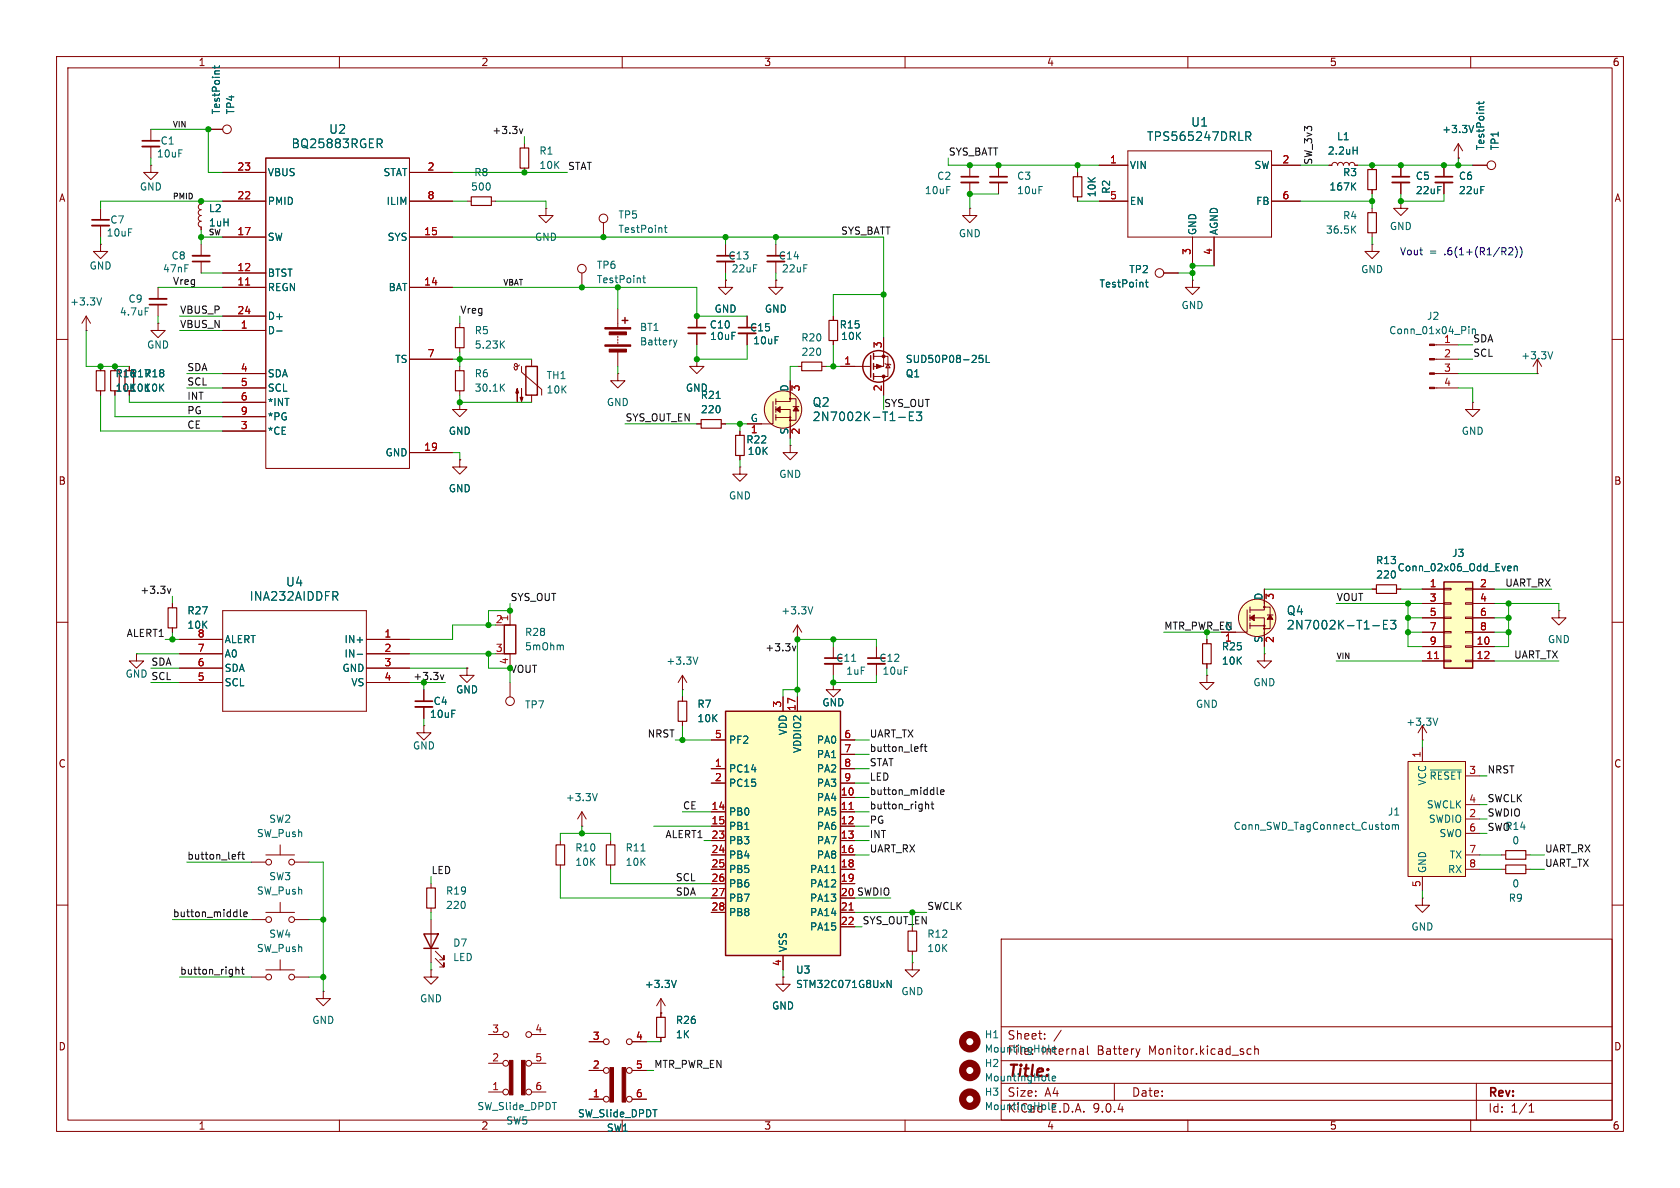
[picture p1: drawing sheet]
<svg xmlns="http://www.w3.org/2000/svg" width="297mm" height="210mm" viewBox="0 0 297 210" stroke-linecap="round" stroke-linejoin="round" font-family="sans-serif">
<g fill="none" stroke="#840000" stroke-width=".18">
<path d="M10 10h277v190h-277zM12 12h273v186h-273zM60 10v2M110 10v2M160 10v2M210 10v2M260 10v2M17.8 36.8v2.1M17.8 39.9v2M26.7 29.2v1.3h1.2l-1.2 1.3-1.3-1.3h1.3M26.7 29.2h.1M26.7 22.9v2"/>
<path d="M26.7 25.9v2M35.6 35.6v.5l-.4 .1-.1 .4 .1 .3 .4 .2-.4 .1-.2 .4 .2 .4 .4 .1-.5 .2v.5l.2 .2 .3 .1-.4 .2-.2 .3 .2 .4 .4 .1v.5M36.8 22.9h2.6M171.4 36.8v1.3h1.3l-1.3 1.3-1.2-1.3h1.2M171.4 36.8h.1M171.4 29.2v2M171.4 32.3v2M194.3 29.2h5.1M194.3 35.6h5.1M199.4 26.7h25.4v15.2h-25.4zM224.8 29.2h5.1M224.8 35.6h5.1"/>
<path d="M234.9 29.2h.6l.1-.3 .4-.2 .3 .2 .2 .3 .1-.3 .4-.2 .3 .2 .2 .3 .1-.3 .4-.2 .4 .2 .1 .3 .2-.3 .3-.2 .4 .2 .1 .3h.5M242.6 29.2v.8M242.6 33.5v.8M242.6 36.8v.8M247.6 29.2v2M247.6 32.3v2M17.8 43.2v1.3h1.2l-1.2 1.2-1.3-1.2h1.3M17.8 43.2h.1M27.9 57.2v1.2h1.3l-1.3 1.3-1.2-1.3h1.2M27.9 57.2h.1M27.9 50.8v2M27.9 53.8v2.1"/>
<path d="M132.1 55.9v2M132.1 58.9v2.1M137.2 49.5v1.3h1.2l-1.2 1.3-1.3-1.3h1.3M137.2 49.5h.1M137.2 43.2v2M137.2 46.2v2.1M205.7 48.3h2.6M210.8 49.5v1.3h1.3l-1.3 1.3-1.3-1.3h1.3M210.8 49.5h.1M210.8 41.9v5.1M214.6 41.9v5.1M242.6 41.1v.8"/>
<path d="M10 60h2M20.3 64.8v.7M285 60h2M130.8 82.6v1.2h1.3l-1.3 1.3-1.3-1.3h1.3M130.8 82.6h.1M10 110h2M24.1 115.6v1.2h1.3l-1.3 1.3-1.2-1.3h1.2M24.1 115.6h.1M30.5 106.7v.7M30.5 111v.8M31.7 113h7.7M31.7 115.6h7.7"/>
<path d="M31.7 118.1h7.7M39.4 108h25.4v17.7h-25.4zM64.8 113h7.6M64.8 115.6h7.6M64.8 118.1h7.6M82.5 118.1v1.3h1.3l-1.3 1.3-1.2-1.3h1.2M82.5 118.1h.1M88.9 115.6h1.3v2.5M90.2 108v2.5h-1.3M120.6 119.4l-.7 1.3M120.6 119.4l.8 1.3M120.6 119.4v2.5"/>
<path d="M141 113h.1M141 110.5l-.8 1.3M141 110.5l.7 1.3M141 110.5v2.5M147.3 114.3v2M147.3 117.3v2.1M154.9 114.3v2M154.9 117.3v2.1M275.6 108v1.2h1.3l-1.3 1.3-1.3-1.3h1.3M275.6 108h.1M285 110h2M31.7 120.7h7.7"/>
<path d="M64.8 120.7h7.6M74.9 128.3v1.2h1.3l-1.3 1.3-1.2-1.3h1.2M74.9 128.3h.1M74.9 121.9v2.1M74.9 125v2M90.2 120.7v2.5M120.6 121.9h.1M120.6 123.2v.8M120.6 127.5v.8M147.3 120.7v1.2h1.3l-1.3 1.3-1.3-1.3h1.3M147.3 120.7h.1M44.4 152.4h2.6"/>
<path d="M47 151.1h5.1M49.5 149.4v1.7M49.5 159.5v1.8M52.1 152.4h2.5M76.2 156.2v.8M99.1 148.6v.8M99.1 152.9v.8M102.9 146.1h.1M102.9 143.5l-.8 1.3M102.9 143.5l.7 1.3M102.9 143.5v2.6M107.9 148.6v.8"/>
<path d="M107.9 152.9v.8M10 160h2M44.4 172.7h2.6M44.4 162.6h2.6M47 171.5h5.1M47 161.3h5.1M49.5 169.7v1.8M52.1 172.7h2.5M52.1 162.6h2.5M57.1 175.3v1.2h-1.2l1.2 1.3 1.3-1.3h-1.3M57.1 175.3h.1M76.2 171.5v1.2h1.3l-1.3 1.3-1.3-1.3h1.3"/>
<path d="M76.2 171.5h.1M76.2 160.5v.8M76.2 162.6v7.6M77 169.4l1.5 1.5v-.7v.7h-.8M77 168.1l1.5 1.6v-.8v.8h-.8M177 166h108v32h-108zM285 160h2M60 198v2M110 198v2M160 198v2M177 194.5h108M177 191.5h108"/>
<path d="M177 187.5h108M177 181.5h108M184.7 183.6v.1M184.7 182.8v.1M187.6 182.1l-1.3 2M192.2 184.9v1.3l.3 .2M197 191.5v3M201.5 185.4l-.3 1M210 198v2M220.6 186.3h.6M220.6 185.5h.6M221.8 185.5l.2-.1 .4 .1 .1 .9"/>
<path d="M221.8 184.9v1.5M260 198v2M261 191.5v6.5M270.3 196.6h.9M270.3 195.5l.4-.4v1.5"/>
<circle cx="40.1" cy="22.9" r=".76"/>
<circle cx="205" cy="48.3" r=".76"/>
<circle cx="90.2" cy="124" r=".76"/>
<circle cx="47.5" cy="152.4" r=".51"/>
<circle cx="51.6" cy="152.4" r=".51"/>
<circle cx="47.5" cy="172.7" r=".51"/>
<circle cx="47.5" cy="162.6" r=".51"/>
<circle cx="51.6" cy="172.7" r=".51"/>
<circle cx="51.6" cy="162.6" r=".51"/>
</g>
<circle cx="171.4" cy="184.1" r="1.27" fill="none" stroke="#840000" stroke-width="1.3"/>
<path d="M241.8 30h1.5v3.5h-1.5zM241.8 37.6h1.5v3.5h-1.5zM19.6 65.5h1.5v3.6h-1.5zM29.7 107.4h1.5v3.6h-1.5zM119.9 124h1.5v3.5h-1.5zM75.4 157h1.6v3.5h-1.6zM98.3 149.4h1.5v3.5h-1.5zM107.2 149.4h1.5v3.5h-1.5z" fill="none" stroke="#840000" stroke-width=".2"/>
<path d="M16.3 38.9h3M25.1 24.9h3.1M169.9 31.2h3.1M246.1 31.2h3.1M26.4 53.8h3.1M130.6 57.9h3M135.6 45.2h3.1M145.8 116.3h3M153.4 116.3h3.1M73.4 124h3.1" fill="none" stroke="#840000" stroke-width=".3"/>
<path d="M16.3 39.9h3M25.1 25.9h3.1M169.9 32.3h3.1M246.1 32.3h3.1M26.4 52.8h3.1M130.6 58.9h3M135.6 46.2h3.1M145.8 117.3h3M153.4 117.3h3.1M73.4 125h3.1" fill="none" stroke="#840000" stroke-width=".33"/>
<g fill="none" stroke="#006464" stroke-width=".18">
<path d="M38 11.6v.5M38.8 11.6l-.2 .3h-1.1M220.3 23.3h.5l.3 .3-.1 .4-.7 .1M220.6 24.1l.5 .7M239.1 32.9l.6 .7M239.2 26.6h.7M239.7 32.3l-.7 .8M239.7 39.9l-.7 .8M239.9 26v1.2M25.7 54.4h.6M202.5 49.9h.5M202.7 49.5v1.1l.3 .1"/>
<path d="M239.1 40.5l.6 .7M59.2 105.4l.5 .7M59.7 104.7v.5M63.1 115.7h1M99.4 114l.2 .2v.7M123.4 116.1l-.5 1.3M143.7 107.3l-.4 1.2M150.6 116.9h.7M105.6 140.3l-.4 1.2M113.3 150.4h.7"/>
</g>
<path d="M89.2 110.5h2v5.1h-2zM74.9 165.1h2.6l-1.3 2.5zM74.9 167.6h2.6" fill="none" stroke="#840000" stroke-width=".25"/>
<path d="M128.3 125.7h20.3v43.2h-20.3z" fill="#ffffc2"/>
<g fill="none" stroke="#840000" stroke-width=".25">
<path d="M110 56.6h1M110.5 56.1v1.1M93 64.8h2v5.1h-2zM153.9 62.9v3.8M154.4 62.5v1M154.4 64.3v1M154.4 66v1.1M128.3 125.7h20.3v43.2h-20.3z"/>
<circle cx="155.3" cy="64.8" r="2.79"/>
</g>
<g fill="none" stroke="#840000" stroke-width=".18">
<path d="M106.7 39.4v2.5M176.5 29.2v2M176.5 32.3v2M190.5 30.5v.7M190.5 34.8v.8M247.6 35.6v1.2h1.3l-1.3 1.3-1.2-1.3h1.2M247.6 35.6h.1M255.3 29.2v2M255.3 32.3v2M257.8 27.9h.1M257.8 25.4l-.8 1.3M257.8 25.4l.8 1.3"/>
<path d="M257.8 25.4v2.5M260.3 29.2h2.6M35.6 43.2v2M35.6 46.2v2.1M81.3 57.2v.7M102.9 48.3v2.5M109.2 54.6v3.3M109.2 59.4v.3M109.2 59.9v.3M123.2 55.9v2M123.2 58.9v2.1M128.3 49.5v1.3h1.2l-1.2 1.3-1.3-1.3h1.3"/>
<path d="M128.3 49.5h.1M128.3 43.2v2M128.3 46.2v2.1M147.3 55.9v.7M156.2 59.7v5.1h-1.8M242.6 43.2v1.3h1.2l-1.2 1.2-1.3-1.2h1.3M242.6 43.2h.1M81.3 71.1v1.3h1.2l-1.2 1.3-1.3-1.3h1.3M81.3 71.1h.1M81.3 61.5v.7M81.3 64.8v.7M81.3 69.1v.8"/>
<path d="M90.8 64.9l.1 .2M90.9 64.5l.3-.2 .2 .2v.8l-.3 .1-.2-.2M90.9 64.5l.3 .3M91.8 64.5l-.3 .3h-.3M92.2 64.8v1l3.6 3v1.1M94 63.5v1.3M94 69.9v1.2M109.2 66v1.3h1.3l-1.3 1.3-1.3-1.3h1.3M109.2 66h.1M109.2 60.5v.2M109.2 62.2v2.6M123.2 63.5v1.3h1.3l-1.3 1.2-1.3-1.2h1.3"/>
<path d="M123.2 63.5h.1M130.8 76.2v.8M136.7 71v3.9h-4.6M137.2 72.4h2.5v5.1M137.2 73.8h2.5M137.2 70.5v1M137.2 71.9v1M137.2 73.3v1M139.6 70.5h1.1v3.8h-1.1M139.7 78.7v1.3h1.3l-1.3 1.3-1.3-1.3h1.3M139.7 78.7h.1M139.7 67.3v3.7h-2.5"/>
<path d="M140.2 71.9h1M141 64.8h.7M145.3 64.8h.7M147.3 60.2v.8M148.6 64.8h5.3M154.4 63h2.6v3.5h-2.6M156.2 66.5v3.4M156.5 64.3l.1 .1h.8l.1 .1M157 64.4l.4 .6h-.8zM271.8 66h.1M271.8 63.5l-.8 1.3M271.8 63.5l.7 1.3"/>
<path d="M271.8 63.5v2.5M81.3 81.3v1.3h1.2l-1.2 1.2-1.3-1.2h1.3M81.3 81.3h.1M130.8 80.5v.8M125.7 130.8h2.6M125.7 135.9h2.6M125.7 138.4h2.6M138.4 123.2v2.5M141 123.2v2.5M148.6 130.8h2.5M148.6 135.9h2.5M148.6 138.4h2.5"/>
<path d="M148.6 133.4h2.5M125.7 143.5h2.6M125.7 146.1h2.6M125.7 148.6h2.6M125.7 151.1h2.6M125.7 153.7h2.6M125.7 156.2h2.6M125.7 158.8h2.6M148.6 143.5h2.5M148.6 146.1h2.5M148.6 148.6h2.5M148.6 151.1h2.5"/>
<path d="M148.6 153.7h2.5M148.6 156.2h2.5M148.6 141h2.5M251.5 158.8v1.2h1.2l-1.2 1.3-1.3-1.3h1.3M251.5 158.8h.1M116.8 179.1h.1M116.8 176.5v3.3M116.8 176.5l-.7 1.3M116.8 176.5l.8 1.3M125.7 161.3h2.6M138.4 172.7v1.3h1.3l-1.3 1.3-1.2-1.3h1.2M138.4 172.7h.1"/>
<path d="M138.4 168.9v2.6M148.6 161.3h2.5M148.6 163.8h2.5M161.3 170.2v1.3h1.3l-1.3 1.2-1.3-1.2h1.3M161.3 170.2h.1M161.3 163.8v.8M161.3 168.1v.8M86.4 193h2.5M86.4 188h2.5M86.4 182.9h2.5M94 193h2.5M94 188h2.5"/>
<path d="M94 182.9h2.5M104.1 194.3h2.6M104.1 189.2h2.6M104.1 184.2h2.6M111.8 194.3h2.5M111.8 189.2h2.5M111.8 184.2h2.5M116.8 183.4v.8"/>
<circle cx="106.7" cy="38.6" r=".76"/>
<circle cx="263.7" cy="29.2" r=".76"/>
<circle cx="102.9" cy="47.5" r=".76"/>
<circle cx="138.4" cy="72.4" r="3.3"/>
<circle cx="139.7" cy="70.5" r=".13"/>
<circle cx="139.7" cy="73.8" r=".13"/>
<circle cx="139.7" cy="74.3" r=".13"/>
<circle cx="89.4" cy="193" r=".51"/>
<circle cx="89.4" cy="188" r=".51"/>
<circle cx="89.4" cy="182.9" r=".51"/>
<circle cx="93.5" cy="193" r=".51"/>
<circle cx="93.5" cy="188" r=".51"/>
<circle cx="93.5" cy="182.9" r=".51"/>
<circle cx="107.2" cy="194.3" r=".51"/>
<circle cx="107.2" cy="189.2" r=".51"/>
<circle cx="107.2" cy="184.2" r=".51"/>
<circle cx="111.3" cy="194.3" r=".51"/>
<circle cx="111.3" cy="189.2" r=".51"/>
<circle cx="111.3" cy="184.2" r=".51"/>
</g>
<path d="M150.1 143.1h.7M150.1 160.9h.7" fill="none" stroke="#a90000" stroke-width=".18"/>
<g fill="none" stroke="#006464" stroke-width=".18">
<path d="M261.5 18v.5M262.3 18l-.2 .3h-1M117.6 39.8v1.1l.3 .2M260.5 22.2l-.4 1.2M113.6 49.1h.5M113.8 48.7v1.1l.3 .2M117.4 40.2h.5M88.6 68.4l.6 .8M88.6 60.8l.6 .7M89.2 67.9l-.7 .7M89.2 60.3l-.7 .7M119.1 60.1l.3 .9"/>
<path d="M119.4 61l-.2 .3M119.7 60.1l-.3 .9M158.9 73.8h1.1M160.8 73.6h.5M160.8 72.8v1.6h.7M162.9 72.8l-.5 .6 .5 .2v.6l-.2 .2h-.5l-.2-.2M173.7 62.8h-.6v.6l.2-.1 .4 .1 .1 .1-.1 .5-.1 .1-.5-.1M174.3 62.8v1.3h.6M274.5 62.2l-.4 1.2M147 154.2h.7M119.6 173.3l-.5 1.3M156.8 173.3l.7 1.3v-1.3"/>
<path d="M186 190.7l.6-.2v-.2l-.4-.1-.2 .2 .1 .6h.5"/>
</g>
<path d="M175 31.2h3.1M253.7 31.2h3.1M34 46.2h3.1M121.7 57.9h3M126.7 45.2h3.1" fill="none" stroke="#840000" stroke-width=".3"/>
<path d="M175 32.3h3.1M253.7 32.3h3.1M34 45.2h3.1M121.7 58.9h3M126.7 46.2h3.1" fill="none" stroke="#840000" stroke-width=".33"/>
<g fill="#840000" stroke="#840000" stroke-width=".18">
<path d="M91.4 68.7l.3 .8h-.5l.2-.8v2.3z"/>
<path d="M92.2 68.7v2.3l-.3-.8h.6l-.3 .8z"/>
<path d="M107.8 188.7h.7v6.1h-.7z"/>
<path d="M110 188.7h.6v6.1h-.6z"/>
<path d="M90 187.5h.7v6h-.7z"/>
<path d="M92.2 187.5h.6v6h-.6z"/>
<path d="M106.9 57.9h4.6v.3h-4.6z"/>
<path d="M106.9 61h4.6v.2h-4.6z"/>
<path d="M107.7 58.7h3v.5h-3z"/>
<path d="M107.7 61.7h3v.5h-3z"/>
<path d="M154.9 64.4l1.1 .4-1.1 .4z"/>
<path d="M137.2 72.4l.7-.5v1z"/>
<path d="M140.7 71.9l.5 .7h-1z"/>
<circle cx="156.2" cy="66.5" r=".25"/>
<circle cx="156.2" cy="63" r=".25"/>
</g>
<path d="M189.7 31.2h1.6v3.6h-1.6zM80.5 57.9h1.5v3.6h-1.5zM146.6 56.6h1.5v3.6h-1.5zM80.5 65.5h1.5v3.6h-1.5zM130 77h1.6v3.5h-1.6zM141.7 64h3.6v1.5h-3.6zM116.1 179.8h1.5v3.6h-1.5zM160.5 164.6h1.6v3.5h-1.6z" fill="none" stroke="#840000" stroke-width=".2"/>
<g fill="none" stroke="#840000" stroke-width="1.3">
<circle cx="171.4" cy="189.2" r="1.27"/>
<circle cx="171.4" cy="194.3" r="1.27"/>
</g>
<circle cx="138.4" cy="72.4" r="3.3" fill="#ffffc2" stroke="#ffffc2" stroke-width=".18"/>
<path d="M248.9 134.6h10.2v20.3h-10.2z" fill="#ffffc2"/>
<g fill="none" stroke="#840000" stroke-width=".18">
<path d="M213.4 119.4v1.3h-1.3l1.3 1.2 1.2-1.2h-1.2M213.4 119.4h.1M213.4 113v.8M213.4 117.3v.8M220.5 107.8v4h-2.1M221 109.2h2.5v5.1M221 110.6h2.5M221 107.3v1M221 108.7v1M221 110.1v1M223.4 107.3h1.1v3.8h-1.1M223.5 115.6v1.2h-1.3l1.3 1.3 1.3-1.3h-1.3"/>
<path d="M223.5 115.6h.1M223.5 104.1v3.7h-2.5M224 108.7h1M242.6 104.1h.7M246.9 104.1h.7M248.9 134.6h10.2v20.3h-10.2zM251.5 130.8h.1M251.5 128.3v2.5M251.5 132.1v2.5M251.5 128.3l-.8 1.2M251.5 128.3l.7 1.2M259.1 137.2h2.5"/>
<path d="M251.5 154.9v2.6M259.1 142.2h2.5M259.1 144.8h2.5M259.1 147.3h2.5M259.1 151.1h2.5M259.1 153.7h2.5M265.4 151.1h.8M265.4 153.7h.8M269.7 151.1h.8M269.7 153.7h.8"/>
<circle cx="222.2" cy="109.2" r="3.3"/>
<circle cx="223.5" cy="107.3" r=".13"/>
<circle cx="223.5" cy="110.6" r=".13"/>
<circle cx="223.5" cy="111.1" r=".13"/>
</g>
<path d="M242.7 110.6h1.2M244.6 110.4h.5M245.3 109.7h-.7v1.5h.7M245.8 109.7h1l-.5 .5 .4 .2v.6l-.2 .2h-.5l-.2-.2M252.9 136.1h5.4M254.2 126.9l-.4 1.3M245.5 145.8l.1 .2-.1 .6M246.1 145.9l.4-.1 .2 .2M246.1 145.8v.8M246.7 146l.2-.2h.3v.8M246.7 146v.6" fill="none" stroke="#006464" stroke-width=".18"/>
<path d="M212.6 113.8h1.5v3.5h-1.5zM243.3 103.4h3.6v1.5h-3.6zM266.2 152.9h3.5v1.5h-3.5zM266.2 150.4h3.5v1.5h-3.5z" fill="none" stroke="#840000" stroke-width=".2"/>
<circle cx="222.2" cy="109.2" r="3.3" fill="#ffffc2" stroke="#ffffc2" stroke-width=".18"/>
<g fill="#840000" stroke="#840000" stroke-width=".18">
<path d="M221 109.2l.7-.5v1z"/>
<path d="M224.5 108.7l.5 .8h-1z"/>
</g>
<path d="M255.3 102.9h5v15.2h-5z" fill="#ffffc2"/>
<path d="M255.3 102.9h5v15.2h-5z" fill="none" stroke="#840000" stroke-width=".25"/>
<g fill="none" stroke="#840000" stroke-width=".18">
<path d="M35.6 35.6v.5M36.8 22.9h2.6M39.4 30.5h7.6M39.4 35.6h7.6M47 27.9h25.4v54.9h-25.4zM72.4 27.9h-25.4v40.7h-7.6M72.4 30.5h7.6M72.4 35.6h7.6M82.5 35.6h.8M86.9 35.6h.7M92.7 25.4v.8M92.7 29.7v.8"/>
<path d="M96.5 36.8v1.3h1.3l-1.3 1.3-1.3-1.3h1.3M96.5 36.8h.1M190.5 30.5v.7M190.5 34.8v.8M194.3 35.6h5.1M194.3 29.2h5.1M224.8 35.6h5.1M224.8 29.2h5.1M234.9 29.2h.6M239.5 29.2h.5M242.6 29.2v.8M242.6 33.5v.8"/>
<path d="M247.6 29.2v2M247.6 32.3v2M255.3 29.2v2M255.3 32.3v2M257.8 27.9h.1M260.3 29.2h2.6M15.2 58.4h.1M15.2 55.9l-.7 1.3M15.2 55.9l.8 1.3M15.2 55.9v2.5M35.6 40.1v.5M39.4 41.9h7.6"/>
<path d="M39.4 48.3h7.6M39.4 50.8h7.6M39.4 55.9h7.6M39.4 58.4h7.6M72.4 41.9h7.6M72.4 50.8h7.6M123.2 55.9v2M123.2 58.9v2.1M128.3 49.5h.1M132.1 55.9v2M132.1 58.9v2.1M137.2 49.5h.1"/>
<path d="M147.3 55.9v.7M156.2 59.7v2.5M205.7 48.3h2.6M210.8 41.9v5.1M214.6 41.9v5.1M17.8 64.8v.7M17.8 69.1v.8M20.3 64.8v.7M22.9 64.8v.7M39.4 66h7.6M39.4 71.1h7.6M39.4 73.7h7.6"/>
<path d="M39.4 76.2h7.6M72.4 63.5h7.6M81.3 71.1h.1M123.2 63.5h.1M123.2 74.9h.8M127.5 74.9h.8M130.8 76.2v.8M132.1 74.9h2.5M139.7 67.3v2.6M139.7 74.9v2.6M147.3 60.2v.8M148.6 64.8h2.5"/>
<path d="M156.2 67.3v2.6M253.6 61h4.2M253.6 63.5h4.2M253.6 66h4.2M253.6 68.6h4.2M260.3 71.1v1.3h-1.2l1.2 1.3 1.3-1.3h-1.3M260.3 71.1h.1M72.4 80h7.6M81.3 81.3h.1M130.8 80.5v.8M30.5 106.7v.7M30.5 111v.8"/>
<path d="M31.7 113h7.7M31.7 115.6h7.7M31.7 118.1h7.7M64.8 113h7.6M64.8 115.6h7.6M64.8 118.1h7.6M82.5 118.1h.1M213.4 113v.8M213.4 117.3v.8M223.5 104.1v2.6M223.5 111.8v2.5M242.6 104.1h.7"/>
<path d="M246.9 104.1h.7M251.5 104.1h3.8M251.5 106.7h3.8M251.5 109.2h3.8M251.5 111.8h3.8M251.5 114.3h3.8M251.5 116.8h3.8M255.3 104h1.2v.3h-1.2zM255.3 106.6h1.2v.2h-1.2zM255.3 109.1h1.2v.2h-1.2zM255.3 111.6h1.2v.3h-1.2zM255.3 114.2h1.2v.2h-1.2z"/>
<path d="M255.3 116.7h1.2v.3h-1.2zM259.1 104h1.2v.3h-1.2zM259.1 106.6h1.2v.2h-1.2zM259.1 109.1h1.2v.2h-1.2zM259.1 111.6h1.2v.3h-1.2zM259.1 114.2h1.2v.2h-1.2zM259.1 116.7h1.2v.3h-1.2zM260.3 104.1h3.9M260.3 106.7h3.9M260.3 109.2h3.9M260.3 111.8h3.9M260.3 114.3h3.9"/>
<path d="M260.3 116.8h3.9M31.7 120.7h7.7M64.8 120.7h7.6M74.9 121.9v2.1M74.9 125v2M120.6 123.2v.8M120.6 127.5v.8M125.7 130.8h2.6M125.7 135.9h2.6M125.7 138.4h2.6M138.4 123.2v2.5M141 123.2v2.5"/>
<path d="M147.3 120.7h.1M148.6 130.8h2.5M148.6 135.9h2.5M148.6 138.4h2.5M148.6 133.4h2.5M125.7 143.5h2.6M125.7 146.1h2.6M125.7 148.6h2.6M125.7 151.1h2.6M125.7 153.7h2.6M125.7 156.2h2.6M125.7 158.8h2.6"/>
<path d="M148.6 143.5h2.5M148.6 146.1h2.5M148.6 148.6h2.5M148.6 151.1h2.5M148.6 153.7h2.5M148.6 156.2h2.5M148.6 141h2.5M116.8 179.1h.1M116.8 179.1v.7M125.7 161.3h2.6M138.4 172.7h.1M138.4 168.9v2.6"/>
<path d="M148.6 161.3h2.5M148.6 163.8h2.5M104.1 194.3h2.6M104.1 189.2h2.6M104.1 184.2h2.6M111.8 194.3h2.5M111.8 189.2h2.5M111.8 184.2h2.5M116.8 183.4v.8"/>
</g>
<path d="M43.4 50.4h.7M253.6 116.4h.7M150.1 143.1h.7M150.1 160.9h.7" fill="none" stroke="#a90000" stroke-width=".18"/>
<g fill="none" stroke="#006464" stroke-width=".18">
<path d="M38 11.6v.5M38.8 11.6l-.2 .3h-1.1M261.5 18v.5M262.3 18l-.2 .3h-1M66.7 24.6h.6l.3 .3-.2 .4-.7 .1M67.1 25.4l.5 .7M220.3 23.3h.5l.3 .3-.1 .4-.7 .1M220.6 24.1l.5 .7M239.1 32.9l.6 .7M239.2 26.6h.7M239.7 32.3l-.7 .8M239.9 26v1.2"/>
<path d="M260.5 22.2l-.4 1.2M18 52.6l-.5 1.3M48.9 58.5h1M202.5 49.9h.5M202.7 49.5v1.1l.3 .1M259.7 57.7v.2M259.7 58.2v.8M260.3 58.2v.8M260.3 58.3l.2-.1h.3v.8M126.6 70.4h.7M158.9 73.8h1.1M160.8 73.6h.5"/>
<path d="M160.8 72.8v1.6h.7M162.9 72.8l-.5 .6 .5 .2v.6l-.2 .2h-.5l-.2-.2M173.7 62.8h-.6v.6l.2-.1 .4 .1 .1 .1-.1 .5-.1 .1-.5-.1M174.3 62.8v1.3h.6M59.2 105.4l.5 .7M59.7 104.7v.5M63.1 115.7h1M242.7 110.6h1.2M244.6 110.4h.5M245.3 109.7h-.7v1.5h.7M245.8 109.7h1l-.5 .5 .4 .2v.6l-.2 .2h-.5l-.2-.2M266.7 100.1h.4l.1 .3-.7 .1"/>
<path d="M267.1 100.8l-.4 .1M267.7 100.2l.2-.1h.3v.8M267.7 100.1v.8M147 154.2h.7M119.6 173.3l-.5 1.3M156.8 173.3l.7 1.3v-1.3"/>
</g>
<g fill="#840000" stroke="#840000" stroke-width=".18">
<path d="M252.7 60.8h.9v.3h-.9z"/>
<path d="M252.7 63.4h.9v.2h-.9z"/>
<path d="M252.7 65.9h.9v.3h-.9z"/>
<path d="M252.7 68.5h.9v.2h-.9z"/>
</g>
<path d="M83.3 34.8h3.6v1.5h-3.6zM91.9 26.2h1.6v3.5h-1.6zM17 65.5h1.5v3.6h-1.5zM22.1 65.5h1.5v3.6h-1.5zM124 74.2h3.5v1.5h-3.5z" fill="none" stroke="#840000" stroke-width=".2"/>
<g fill="none" stroke="#0f0f0f" stroke-width=".18">
<path d="M91.8 22.8l.3 .8 .3-.8M29.6 104.1l.3 .8 .3-.8M77.9 119.3l.3 .8 .3-.8M140.1 114.2l.3 .9 .3-.9M162.7 132h.4M163.1 131.6l-.3 .1v1.1M163.4 132h.5M163.6 131.6v1.1l.3 .1M165.7 139.2v1.1l.2 .2M42 151h.5M42.5 150.6l-.3 .2v1.1M42.7 151h.5"/>
<path d="M42.9 150.6v1.1l.3 .2M163.6 141.7v1.3M163.6 142.3l.2-.1h.3l.1 .8M164.6 142.2h.5M164.8 141.7v1.1l.3 .2M166.3 140l.6-.1-.1-.2-.3-.1-.2 .2v.6h.5M41.7 170.9v1.3M41.7 171.5l.2-.1h.3l.1 .8M42.5 160.8v1.1l.2 .1M42.7 171.4h.5M42.9 170.9v1.1l.3 .2M43.1 161.6l.6-.1-.1-.2-.3-.1-.2 .2 .1 .6h.4"/>
</g>
<g fill="none" stroke="#009600" stroke-width=".18">
<path d="M26.7 22.9h10.1v7.6h2.6M26.7 27.9v1.3M39.4 35.6h-21.6v1.2M80 35.6h2.5M80 30.5h20.3M87.6 35.6h8.9v1.2M92.7 24.1v1.3M167.6 27.9v1.3h26.7M176.5 34.3h-5.1v2.5M190.5 35.6h3.8M190.5 29.2v1.3M229.9 35.6h12.7"/>
<path d="M229.9 29.2h5M240 29.2h20.3M242.6 34.3v2.5M247.6 34.3v1.3h7.7v-1.3M257.8 27.9v1.3M15.2 58.4v6.4h7.7M17.8 41.9v1.3M27.9 55.9v1.3M27.9 50.8h11.5M31.7 55.9h7.7M31.7 58.4h7.7M35.6 41.9h3.8"/>
<path d="M35.6 40.6v2.6M35.6 48.3h3.8M80 50.8h43.2v5.1h8.9M80 41.9h76.2v17.8M81.3 55.9v1.3M109.2 50.8v3.8M128.3 41.9v1.3M128.3 48.3v1.2M137.2 41.9v1.3M137.2 48.3v1.2M156.2 52.1h-8.9v3.8M208.3 48.3h2.5"/>
<path d="M214.6 47h-3.8v2.5M242.6 41.9v1.3M17.8 69.9v6.3h21.6M20.3 69.9v3.8h19.1M22.9 69.9v1.2h16.5M33 68.6h6.4M33 66h6.4M80 63.5h14M81.3 62.2v2.6M81.3 69.9v1.2h12.7M109.2 64.8v1.2M110.5 74.9h12.7"/>
<path d="M123.2 61v2.5h8.9v-2.5M128.3 74.9h3.8M130.8 74.9v1.3M139.7 77.5v1.2M141 64.8h-1.3v2.5M146 64.8h2.6M147.3 61v3.8M156.2 69.9v2.5M257.8 68.6h2.5v2.5M257.8 66h14M257.8 63.5h2.5M257.8 61h2.5"/>
<path d="M80 80h1.3v1.3M130.8 81.3v1.3M24.1 115.6h7.6M26.7 118.1h5M29.2 113h2.5M30.5 105.4v1.3M30.5 111.8v1.2M72.4 115.6h15.2M72.4 118.1h10.1M86.4 115.6v2.5h3.8v2.6M87.6 110.5h-7.6v2.5h-7.6M90.2 106.7v1.3h-3.8v2.5"/>
<path d="M147.3 113v1.3M147.3 119.4v1.3h7.6v-1.3M154.9 114.3v-1.3h-13.9v10.2M205.7 111.8h7.7v1.2M213.4 118.1v1.3M223.5 104.1h19.1M223.5 114.3v1.3M236.2 106.7h15.3M236.2 116.8h15.3M247.6 104.1h3.9M248.9 109.2h2.6M248.9 111.8h2.6"/>
<path d="M248.9 106.7v7.6h2.6M264.2 109.2h2.5M264.2 111.8h2.5M264.2 106.7h11.4v1.3M264.2 104.1h10.1M264.2 116.8h11.4M266.7 106.7v7.6h-2.5M26.7 120.7h5M72.4 120.7h6.3M74.9 120.7v1.2M74.9 127v1.3M119.4 130.8h6.3"/>
<path d="M120.6 121.9v1.3M120.6 128.3v2.5M141 121.9h-2.6v1.3M151.1 130.8h2.6M151.1 133.4h2.6M151.1 138.4h2.6M151.1 135.9h2.6M251.5 130.8v1.3M261.6 137.2h1.3M33 152.4h11.4M54.6 152.4h2.5v22.9M76.2 154.9v1.3"/>
<path d="M99.1 148.6v-1.3h8.8v1.3M99.1 153.7v5.1h26.6M102.9 146.1v1.2M107.9 153.7v2.5h17.8M115.6 146.1h10.1M120.6 143.5h5.1M124.5 148.6h1.2M151.1 151.1h2.6M151.1 143.5h2.6M151.1 148.6h2.6M151.1 146.1h2.6M151.1 158.8h6.4"/>
<path d="M151.1 141h2.6M251.5 157.5v1.3M261.6 142.2h1.3M261.6 151.1h3.8M261.6 153.7h3.8M261.6 147.3h1.3M261.6 144.8h1.3M270.5 151.1h2.5M270.5 153.7h2.5M30.5 162.6h13.9M31.7 172.7h12.7M54.6 172.7h2.5"/>
<path d="M54.6 162.6h2.5M76.2 161.3v1.3M76.2 170.2v1.3M138.4 171.5v1.2M151.1 163.8h1.3M151.1 161.3h12.7M161.3 161.3v2.5M161.3 168.9v1.3M114.3 189.2h1.3M114.3 184.2h2.5"/>
</g>
<path d="M266.7 43.9l.5-.1 .3 .3-.8 1h.8M267.9 43.6a1.46 1.46 0 0 1 0 1.9M268.7 43.6a1.46 1.46 0 0 1 0 1.9" fill="none" stroke="#0000c2" stroke-width=".18"/>
<g fill="#009600" stroke="#009600" stroke-width=".18">
<circle cx="102.9" cy="147.3" r=".46"/>
<circle cx="86.4" cy="115.6" r=".46"/>
<circle cx="120.6" cy="130.8" r=".46"/>
<circle cx="147.3" cy="120.7" r=".46"/>
<circle cx="147.3" cy="113" r=".46"/>
<circle cx="141" cy="113" r=".46"/>
<circle cx="141" cy="121.9" r=".46"/>
<circle cx="161.3" cy="161.3" r=".46"/>
<circle cx="57.1" cy="172.7" r=".46"/>
<circle cx="57.1" cy="162.6" r=".46"/>
<circle cx="74.9" cy="120.7" r=".46"/>
<circle cx="176.5" cy="29.2" r=".46"/>
<circle cx="171.4" cy="29.2" r=".46"/>
<circle cx="190.5" cy="29.2" r=".46"/>
<circle cx="156.2" cy="52.1" r=".46"/>
<circle cx="210.8" cy="48.3" r=".46"/>
<circle cx="210.8" cy="47" r=".46"/>
<circle cx="171.4" cy="34.3" r=".46"/>
<circle cx="247.6" cy="35.6" r=".46"/>
<circle cx="257.8" cy="29.2" r=".46"/>
<circle cx="255.3" cy="29.2" r=".46"/>
<circle cx="247.6" cy="29.2" r=".46"/>
<circle cx="242.6" cy="29.2" r=".46"/>
<circle cx="242.6" cy="35.6" r=".46"/>
<circle cx="248.9" cy="109.2" r=".46"/>
<circle cx="248.9" cy="106.7" r=".46"/>
<circle cx="266.7" cy="111.8" r=".46"/>
<circle cx="248.9" cy="111.8" r=".46"/>
<circle cx="266.7" cy="106.7" r=".46"/>
<circle cx="266.7" cy="109.2" r=".46"/>
<circle cx="130.8" cy="74.9" r=".46"/>
<circle cx="123.2" cy="63.5" r=".46"/>
<circle cx="123.2" cy="55.9" r=".46"/>
<circle cx="147.3" cy="64.8" r=".46"/>
<circle cx="81.3" cy="63.5" r=".46"/>
<circle cx="81.3" cy="71.1" r=".46"/>
<circle cx="36.8" cy="22.9" r=".46"/>
<circle cx="92.7" cy="30.5" r=".46"/>
<circle cx="20.3" cy="64.8" r=".46"/>
<circle cx="17.8" cy="64.8" r=".46"/>
<circle cx="86.4" cy="110.5" r=".46"/>
<circle cx="30.5" cy="113" r=".46"/>
<circle cx="90.2" cy="108" r=".46"/>
<circle cx="35.6" cy="41.9" r=".46"/>
<circle cx="35.6" cy="35.6" r=".46"/>
<circle cx="102.9" cy="50.8" r=".46"/>
<circle cx="109.2" cy="50.8" r=".46"/>
<circle cx="106.7" cy="41.9" r=".46"/>
<circle cx="137.2" cy="41.9" r=".46"/>
<circle cx="128.3" cy="41.9" r=".46"/>
</g>
<text font-size="2.8" fill="#006464" x="178" y="190.9">Title:</text>
<g font-size="2.1" fill="#006464">
<text x="58.1" y="23.9">U2</text>
<text x="210.5" y="22.6">U1</text>
<text x="51.4" y="26.4">BQ25883RGER</text>
<text x="202.7" y="25.1">TPS565247DRLR</text>
<text x="143.6" y="72.1">Q2</text>
<text x="143.6" y="74.7">2N7002K-T1-E3</text>
<text x="44" y="106.4">INA232AIDDFR</text>
<text x="50.5" y="103.9">U4</text>
<text x="227.4" y="108.9">Q4</text>
<text x="227.4" y="111.5">2N7002K-T1-E3</text>
<text x="178" y="186.7">File:</text>
<text x="184.1" y="186.7">Internal</text>
<text x="178" y="196.9">KiCad</text>
<text x="185.7" y="196.9">E.D.A.</text>
</g>
<g font-size="2.1" fill="#840000">
<text x="178" y="184">Sheet:</text>
<text x="194" y="186.7">Battery</text>
<text x="203.3" y="186.7">Monitor.kicad_sch</text>
<text x="178" y="194.1">Size:</text>
<text x="184.7" y="194.1">A4</text>
<text x="193.3" y="196.9">9.0.4</text>
<text x="200" y="194.1">Date:</text>
<text x="263" y="194.3">Rev:</text>
<text x="263" y="196.9">Id:</text>
<text x="267.1" y="196.9">1/1</text>
</g>
<g font-size="1.8" fill="#840000">
<text x="35" y="11.9">1</text>
<text x="85" y="11.9">2</text>
<text x="135" y="11.9">3</text>
<text x="185" y="11.9">4</text>
<text x="235" y="11.9">5</text>
<text x="285" y="11.9">6</text>
<text x="10.3" y="35.9">A</text>
<text x="285.3" y="35.9">A</text>
<text x="20.3" y="69.4">10K10K10K</text>
<text x="10.3" y="85.9">B</text>
<text x="285.3" y="85.9">B</text>
<text x="10.3" y="135.9">C</text>
<text x="285.3" y="135.9">C</text>
<text x="148.5" y="158.5">20 SWDIO</text>
<text x="10.3" y="185.9">D</text>
<text x="285.3" y="185.9">D</text>
<text x="35" y="199.9">1</text>
<text x="85" y="199.9">2</text>
<text x="135" y="199.9">3</text>
<text x="185" y="199.9">4</text>
<text x="235" y="199.9">5</text>
<text x="285" y="199.9">6</text>
</g>
<g font-size="1.8" fill="#006464">
<text x="39.1" y="20.3" transform="rotate(-90 39.1 20.3)">TestPoint</text>
<text x="41.6" y="20.3" transform="rotate(-90 41.6 20.3)">TP4</text>
<text x="254.9" y="23.7">+3.3V</text>
<text x="27.6" y="28">10uF</text>
<text x="28.3" y="25.8">C1</text>
<text x="95.3" y="27.5">R1</text>
<text x="234.6" y="27.5">2.2uH</text>
<text x="236.3" y="25">L1</text>
<text x="262.6" y="26.7" transform="rotate(-90 262.6 26.7)">TestPoint</text>
<text x="265.2" y="26.7" transform="rotate(-90 265.2 26.7)">TP1</text>
<text x="24.6" y="33.9">GND</text>
<text x="47.2" y="31.3">VBUS</text>
<text x="67.7" y="31.3">STAT</text>
<text x="83.2" y="33.9">500</text>
<text x="83.7" y="31.3">R8</text>
<text x="95.3" y="30.1">10K</text>
<text x="163.4" y="34.5">10uF</text>
<text x="165.6" y="32">C2</text>
<text x="179.7" y="32">C3</text>
<text x="179.7" y="34.5">10uF</text>
<text x="193.9" y="35" transform="rotate(-90 193.9 35)">10K</text>
<text x="196.4" y="34.4" transform="rotate(-90 196.4 34.4)">R2</text>
<text x="199.6" y="30.1">VIN</text>
<text x="221.7" y="30.1">SW</text>
<text x="234.9" y="33.9">167K</text>
<text x="237.3" y="31.3">R3</text>
<text x="250.2" y="32">C5</text>
<text x="250.2" y="34.5">22uF</text>
<text x="257.8" y="32">C6</text>
<text x="257.8" y="34.5">22uF</text>
<text x="19.4" y="39.7">C7</text>
<text x="36.8" y="37.7">L2</text>
<text x="36.8" y="40.2">1uH</text>
<text x="47.2" y="36.4">PMID</text>
<text x="68.2" y="36.4">ILIM</text>
<text x="109.2" y="38.8">TP5</text>
<text x="109.2" y="41.4">TestPoint</text>
<text x="199.6" y="36.4">EN</text>
<text x="211.7" y="41.7" transform="rotate(-90 211.7 41.7)">GND</text>
<text x="215.5" y="41.7" transform="rotate(-90 215.5 41.7)">AGND</text>
<text x="222" y="36.4">FB</text>
<text x="234.3" y="41.5">36.5K</text>
<text x="237.3" y="39">R4</text>
<text x="245.6" y="40.9">GND</text>
<text x="15.7" y="47.9">GND</text>
<text x="18.8" y="42">10uF</text>
<text x="30.2" y="46.1">C8</text>
<text x="47.2" y="42.8">SW</text>
<text x="68.4" y="42.8">SYS</text>
<text x="94.5" y="42.8">GND</text>
<text x="105.4" y="47.7">TP6</text>
<text x="128.7" y="46.1">C13</text>
<text x="137.6" y="46.1">C14</text>
<text x="169.4" y="42.1">GND</text>
<text x="22.6" y="53.7">C9</text>
<text x="28.7" y="48.4">47nF</text>
<text x="47.2" y="49.1">BTST</text>
<text x="47.2" y="51.7">REGN</text>
<text x="68.6" y="51.7">BAT</text>
<text x="105.4" y="50.3">TestPoint</text>
<text x="129.2" y="48.4">22uF</text>
<text x="138.1" y="48.4">22uF</text>
<text x="194.3" y="51">TestPoint</text>
<text x="199.5" y="48.5">TP2</text>
<text x="240.5" y="48.5">GND</text>
<text x="12.3" y="54.2">+3.3V</text>
<text x="21.1" y="56">4.7uF</text>
<text x="47.2" y="56.7">D+</text>
<text x="47.2" y="59.3">D-</text>
<text x="83.8" y="59.3">R5</text>
<text x="113" y="58.7">BT1</text>
<text x="125.4" y="58.3">C10</text>
<text x="126.2" y="55.5">GND</text>
<text x="132.5" y="58.8">C15</text>
<text x="135.1" y="55.5">GND</text>
<text x="148.3" y="58.3">R15</text>
<text x="208.8" y="54.8">GND</text>
<text x="245.5" y="59.3">Conn_01x04_Pin</text>
<text x="252.2" y="56.7">J2</text>
<text x="25.9" y="61.8">GND</text>
<text x="69.8" y="64.4">TS</text>
<text x="83.8" y="61.8">5.23K</text>
<text x="113" y="61.3">Battery</text>
<text x="125.4" y="60.3">10uF</text>
<text x="133.1" y="61.1">10uF</text>
<text x="141.6" y="60.6">R20</text>
<text x="141.6" y="63.1">220</text>
<text x="148.6" y="60.3">10K</text>
<text x="160" y="64.4">SUD50P08-25L</text>
<text x="255.2" y="60.7">1</text>
<text x="268.8" y="63.7">+3.3V</text>
<text x="20.3" y="66.9">R16R17R18</text>
<text x="47.2" y="66.9">SDA</text>
<text x="47.2" y="69.4">SCL</text>
<text x="47.2" y="72">*INT</text>
<text x="83.8" y="66.9">R6</text>
<text x="83.8" y="69.4">30.1K</text>
<text x="96.5" y="67.2">TH1</text>
<text x="96.5" y="69.8">10K</text>
<text x="107.2" y="72">GND</text>
<text x="121.2" y="69.4">GND</text>
<text x="123.8" y="70.7">R21</text>
<text x="139.4" y="69.3" transform="rotate(-90 139.4 69.3)">D</text>
<text x="160" y="66.9">Q1</text>
<text x="47.2" y="74.5">*PG</text>
<text x="47.2" y="77.1">*CE</text>
<text x="79.2" y="77.1">GND</text>
<text x="123.8" y="73.3">220</text>
<text x="132.6" y="74.7">G</text>
<text x="132.6" y="76.9">1</text>
<text x="139.4" y="76.9" transform="rotate(-90 139.4 76.9)">S</text>
<text x="156.2" y="72">SYS_OUT</text>
<text x="258.3" y="77.1">GND</text>
<text x="68.1" y="80.9">GND</text>
<text x="131.8" y="78.6">R22</text>
<text x="132.1" y="80.6">10K</text>
<text x="79.2" y="87.2">GND</text>
<text x="128.8" y="88.5">GND</text>
<text x="137.7" y="84.7">GND</text>
<text x="243.2" y="99.9">R13</text>
<text x="247" y="101.2">Conn_02x06_Odd_Even</text>
<text x="256.6" y="98.7">J3</text>
<text x="223.3" y="106.1" transform="rotate(-90 223.3 106.1)">D</text>
<text x="243.2" y="102.5">220</text>
<text x="33" y="108.8">R27</text>
<text x="33" y="111.4">10K</text>
<text x="34.9" y="112.8">8</text>
<text x="39.6" y="113.9">ALERT</text>
<text x="60.8" y="113.9">IN+</text>
<text x="92.7" y="112.6">R28</text>
<text x="138" y="108.8">+3.3V</text>
<text x="216.4" y="111.5">G</text>
<text x="223.3" y="113.7" transform="rotate(-90 223.3 113.7)">S</text>
<text x="273.6" y="113.9">GND</text>
<text x="39.6" y="116.4">A0</text>
<text x="39.6" y="119">SDA</text>
<text x="60.4" y="119">GND</text>
<text x="60.8" y="116.4">IN-</text>
<text x="92.7" y="115.2">5mOhm</text>
<text x="117.7" y="117.7">+3.3V</text>
<text x="147.7" y="117.2">C11</text>
<text x="149.5" y="119.5">1uF</text>
<text x="155.4" y="117.2">C12</text>
<text x="155.9" y="119.5">10uF</text>
<text x="215.9" y="115.2">R25</text>
<text x="215.9" y="117.7">10K</text>
<text x="39.6" y="121.5">SCL</text>
<text x="62" y="121.5">VS</text>
<text x="76.6" y="124.8">C4</text>
<text x="80.5" y="122.8">GND</text>
<text x="92.7" y="125.5">TP7</text>
<text x="123.2" y="125.3">R7</text>
<text x="145.3" y="125.1">GND</text>
<text x="211.3" y="125.3">GND</text>
<text x="221.5" y="121.5">GND</text>
<text x="75.9" y="127.1">10uF</text>
<text x="123.2" y="127.9">10K</text>
<text x="128.8" y="131.7">PF2</text>
<text x="139.3" y="130.1" transform="rotate(-90 139.3 130.1)">VDD</text>
<text x="144.3" y="131.7">PA0</text>
<text x="248.5" y="128.5">+3.3V</text>
<text x="72.9" y="132.7">GND</text>
<text x="128.8" y="136.8">PC14</text>
<text x="141.8" y="133.2" transform="rotate(-90 141.8 133.2)">VDDIO2</text>
<text x="144.3" y="134.2">PA1</text>
<text x="144.3" y="136.8">PA2</text>
<text x="99.9" y="141.8">+3.3V</text>
<text x="128.8" y="139.3">PC15</text>
<text x="144.3" y="139.3">PA3</text>
<text x="144.3" y="141.8">PA4</text>
<text x="252.1" y="143.1">SWCLK</text>
<text x="252.3" y="139" transform="rotate(-90 252.3 139)">VCC</text>
<text x="252.6" y="138">~{RESET}</text>
<text x="45.3" y="148.2">SW_Push</text>
<text x="47.5" y="145.6">SW2</text>
<text x="128.8" y="144.4">PB0</text>
<text x="128.8" y="146.9">PB1</text>
<text x="128.8" y="149.5">PB3</text>
<text x="144.3" y="144.4">PA5</text>
<text x="144.3" y="146.9">PA6</text>
<text x="144.3" y="149.5">PA7</text>
<text x="218" y="146.9">Conn_SWD_TagConnect_Custom</text>
<text x="245.3" y="144.4">J1</text>
<text x="252.5" y="145.6">SWDIO</text>
<text x="254.4" y="148.2">SWO</text>
<text x="267.3" y="149.5">0</text>
<text x="47.5" y="155.8">SW3</text>
<text x="101.6" y="150.7">R10</text>
<text x="101.6" y="153.3">10K</text>
<text x="110.5" y="150.7">R11</text>
<text x="110.5" y="153.3">10K</text>
<text x="128.8" y="152">PB4</text>
<text x="128.8" y="154.5">PB5</text>
<text x="143.1" y="154.5">PA11</text>
<text x="144.3" y="152">PA8</text>
<text x="252.3" y="154.4" transform="rotate(-90 252.3 154.4)">GND</text>
<text x="255.9" y="154.5">RX</text>
<text x="256.2" y="152">TX</text>
<text x="45.3" y="158.3">SW_Push</text>
<text x="78.7" y="160.9">220</text>
<text x="78.7" y="158.3">R19</text>
<text x="128.8" y="157.1">PB6</text>
<text x="128.8" y="159.6">PB7</text>
<text x="143.1" y="157.1">PA12</text>
<text x="143.1" y="159.6">PA13</text>
<text x="266.6" y="159.6">R9</text>
<text x="267.3" y="157.1">0</text>
<text x="47.5" y="166">SW4</text>
<text x="80" y="167.6">D7</text>
<text x="128.8" y="162.2">PB8</text>
<text x="143.1" y="162.2">PA14</text>
<text x="143.1" y="164.7">PA15</text>
<text x="163.8" y="166">R12</text>
<text x="249.4" y="164.7">GND</text>
<text x="45.3" y="168.5">SW_Push</text>
<text x="80" y="170.1">LED</text>
<text x="139.3" y="168.4" transform="rotate(-90 139.3 168.4)">VSS</text>
<text x="140.6" y="172.3">U3</text>
<text x="163.8" y="168.5">10K</text>
<text x="74.2" y="177.4">GND</text>
<text x="113.9" y="174.9">+3.3V</text>
<text x="136.4" y="178.7">GND</text>
<text x="140.6" y="174.9">STM32C071G8UxN</text>
<text x="159.3" y="176.1">GND</text>
<text x="55.1" y="181.2">GND</text>
<text x="119.4" y="183.7">1K</text>
<text x="119.4" y="181.2">R26</text>
<text x="174" y="183.7">H1</text>
<text x="174" y="186.3">MountingHole</text>
<text x="174" y="188.8">H2</text>
<text x="174" y="191.4">MountingHole</text>
<text x="84.3" y="196.4">SW_Slide_DPDT</text>
<text x="102.1" y="197.7">SW_Slide_DPDT</text>
<text x="174" y="193.9">H3</text>
<text x="174" y="196.4">MountingHole</text>
<text x="89.4" y="199">SW5</text>
<text x="107.2" y="200.3">SW1</text>
</g>
<g font-size="1.8" fill="#0f0f0f">
<text x="86.9" y="23.8">+3.3v</text>
<text x="167.6" y="27.6">SYS_BATT</text>
<text x="232.1" y="29.2" transform="rotate(-90 232.1 29.2)">SW_3v3</text>
<text x="100.3" y="30.1">STAT</text>
<text x="148.6" y="41.6">SYS_BATT</text>
<text x="30.5" y="50.5">Vreg</text>
<text x="31.7" y="58.1">VBUS_N</text>
<text x="31.7" y="55.5">VBUS_P</text>
<text x="81.3" y="55.5">Vreg</text>
<text x="33" y="65.7">SDA</text>
<text x="260.3" y="60.6">SDA</text>
<text x="260.3" y="63.2">SCL</text>
<text x="33" y="68.2">SCL</text>
<text x="33" y="70.8">INT</text>
<text x="33" y="73.3">PG</text>
<text x="33" y="75.9">CE</text>
<text x="110.5" y="74.6">SYS_OUT_EN</text>
<text x="24.7" y="105.1">+3.3v</text>
<text x="90.2" y="106.3">SYS_OUT</text>
<text x="236.2" y="106.3">VOUT</text>
<text x="266" y="103.8">UART_RX</text>
<text x="22.3" y="112.7">ALERT1</text>
<text x="22.1" y="120">GND SCL</text>
<text x="26.7" y="117.8">SDA</text>
<text x="135.2" y="115.2">+3.3v</text>
<text x="267.6" y="116.5">UART_TX</text>
<text x="73" y="120.3">+3.3v</text>
<text x="114.4" y="130.5">NRST</text>
<text x="153.7" y="130.5">UART_TX</text>
<text x="153.7" y="135.5">STAT</text>
<text x="153.7" y="133">button_left</text>
<text x="262.9" y="136.8">NRST</text>
<text x="120.6" y="143.2">CE</text>
<text x="153.7" y="138.1">LED</text>
<text x="153.7" y="143.2">button_right</text>
<text x="153.7" y="140.6">button_middle</text>
<text x="262.9" y="141.9">SWCLK</text>
<text x="117.5" y="148.2">ALERT1</text>
<text x="153.7" y="148.2">INT</text>
<text x="153.7" y="145.7">PG</text>
<text x="262.9" y="147">SWO</text>
<text x="262.9" y="144.4">SWDIO</text>
<text x="266" y="146.9">R14</text>
<text x="33" y="152.1">button_left</text>
<text x="76.2" y="154.6">LED</text>
<text x="119.4" y="155.9">SCL</text>
<text x="153.7" y="150.8">UART_RX</text>
<text x="273" y="150.8">UART_RX</text>
<text x="273" y="153.3">UART_TX</text>
<text x="119.4" y="158.4">SDA</text>
<text x="163.8" y="160.9">SWCLK</text>
<text x="30.5" y="162.2">button_middle</text>
<text x="152.4" y="163.5">SYS_OUT_EN</text>
<text x="31.7" y="172.4">button_right</text>
<text x="115.6" y="188.9">MTR_PWR_EN</text>
</g>
<g font-size="1.8" fill="#a90000">
<text x="196.1" y="29">1</text>
<text x="226.6" y="29">2</text>
<text x="41.9" y="30.2">23</text>
<text x="41.9" y="35.3">22</text>
<text x="75.5" y="30.2">2</text>
<text x="75.5" y="35.3">8</text>
<text x="196.1" y="35.3">5</text>
<text x="226.6" y="35.3">6</text>
<text x="41.9" y="41.7">17</text>
<text x="74.9" y="41.7">15</text>
<text x="210.6" y="45.2" transform="rotate(-90 210.6 45.2)">3</text>
<text x="214.4" y="45.2" transform="rotate(-90 214.4 45.2)">4</text>
<text x="41.9" y="48">12</text>
<text x="41.9" y="50.5">11</text>
<text x="74.9" y="50.5">14</text>
<text x="41.9" y="55.6">24</text>
<text x="42.5" y="58.2">1</text>
<text x="42.5" y="65.8">4</text>
<text x="75.5" y="63.2">7</text>
<text x="149.2" y="64.5">1</text>
<text x="156" y="61.7" transform="rotate(-90 156 61.7)">3</text>
<text x="255.2" y="63.2">2</text>
<text x="255.2" y="65.8">3</text>
<text x="42.5" y="68.3">5</text>
<text x="42.5" y="70.9">6</text>
<text x="141.7" y="69.3" transform="rotate(-90 141.7 69.3)">3</text>
<text x="156" y="69.3" transform="rotate(-90 156 69.3)">2</text>
<text x="255.2" y="68.3">4</text>
<text x="42.5" y="73.4">9</text>
<text x="42.5" y="75.9">3</text>
<text x="141.7" y="76.9" transform="rotate(-90 141.7 76.9)">2</text>
<text x="74.9" y="79.8">19</text>
<text x="225.5" y="106.1" transform="rotate(-90 225.5 106.1)">3</text>
<text x="252.7" y="103.9">1</text>
<text x="252.7" y="106.4">3</text>
<text x="261.5" y="103.9">2</text>
<text x="261.5" y="106.4">4</text>
<text x="67.9" y="112.8">1</text>
<text x="87.6" y="110.2">2</text>
<text x="89.9" y="109.9" transform="rotate(-90 89.9 109.9)">1</text>
<text x="216.5" y="113.7">1</text>
<text x="225.5" y="113.7" transform="rotate(-90 225.5 113.7)">2</text>
<text x="252.7" y="109">5</text>
<text x="252.7" y="111.5">7</text>
<text x="261.5" y="109">6</text>
<text x="261.5" y="111.5">8</text>
<text x="34.9" y="115.3">7</text>
<text x="34.9" y="117.9">6</text>
<text x="67.9" y="115.3">2</text>
<text x="67.9" y="117.9">3</text>
<text x="87.6" y="115.3">3</text>
<text x="89.9" y="117.5" transform="rotate(-90 89.9 117.5)">4</text>
<text x="252.1" y="116.6">11</text>
<text x="252.7" y="114">9</text>
<text x="260.9" y="114">10</text>
<text x="260.9" y="116.6">12</text>
<text x="34.9" y="120.4">5</text>
<text x="67.9" y="120.4">4</text>
<text x="138.2" y="125.2" transform="rotate(-90 138.2 125.2)">3</text>
<text x="140.7" y="125.8" transform="rotate(-90 140.7 125.8)">17</text>
<text x="126.3" y="130.6">5</text>
<text x="149.2" y="130.6">6</text>
<text x="126.3" y="135.6">1</text>
<text x="149.2" y="133.1">7</text>
<text x="149.2" y="135.6">8</text>
<text x="251.2" y="134.1" transform="rotate(-90 251.2 134.1)">1</text>
<text x="259.6" y="136.9">3</text>
<text x="125.7" y="143.3">14</text>
<text x="126.3" y="138.2">2</text>
<text x="148.5" y="140.7">10</text>
<text x="148.5" y="143.3">11</text>
<text x="149.2" y="138.2">9</text>
<text x="259.6" y="142">4</text>
<text x="125.7" y="145.8">15</text>
<text x="125.7" y="148.3">23</text>
<text x="148.5" y="145.8">12</text>
<text x="148.5" y="148.3">13</text>
<text x="259.6" y="144.5">2</text>
<text x="259.6" y="147.1">6</text>
<text x="125.7" y="150.9">24</text>
<text x="125.7" y="153.4">25</text>
<text x="125.7" y="156">26</text>
<text x="148.5" y="150.9">16</text>
<text x="148.5" y="153.4">18</text>
<text x="148.5" y="156">19</text>
<text x="259.6" y="150.9">7</text>
<text x="259.6" y="153.4">8</text>
<text x="125.7" y="158.5">27</text>
<text x="125.7" y="161">28</text>
<text x="148.5" y="161">21</text>
<text x="148.5" y="158.5">20</text>
<text x="251.2" y="156.9" transform="rotate(-90 251.2 156.9)">5</text>
<text x="148.5" y="163.6">22</text>
<text x="138.2" y="170.9" transform="rotate(-90 138.2 170.9)">4</text>
<text x="86.9" y="182.6">3</text>
<text x="94.5" y="182.6">4</text>
<text x="104.7" y="183.9">3</text>
<text x="112.3" y="183.9">4</text>
<text x="86.9" y="187.7">2</text>
<text x="94.5" y="187.7">5</text>
<text x="104.7" y="189">2</text>
<text x="112.3" y="189">5</text>
<text x="86.9" y="192.8">1</text>
<text x="94.5" y="192.8">6</text>
<text x="104.7" y="194.1">1</text>
<text x="112.3" y="194.1">6</text>
</g>
<g font-size="1.8" fill="#0000c2">
<text x="247.4" y="45.2">Vout</text>
<text x="252.7" y="45.2">=</text>
<text x="255.4" y="45.2">.6(1+(R1/R2))</text>
</g>
<g font-size="1.8" fill="#009600">
<text x="205.7" y="111.4">MTR_PWR_EN</text>
<text x="90.2" y="119">VOUT</text>
</g>
<g font-size="1.4" fill="#0f0f0f">
<text x="30.5" y="22.6">VIN</text>
<text x="30.5" y="35.3">PMID</text>
<text x="36.8" y="41.6">SW</text>
<text x="88.9" y="50.5">VBAT</text>
<text x="236.2" y="116.6">VIN</text>
</g>
</svg>
